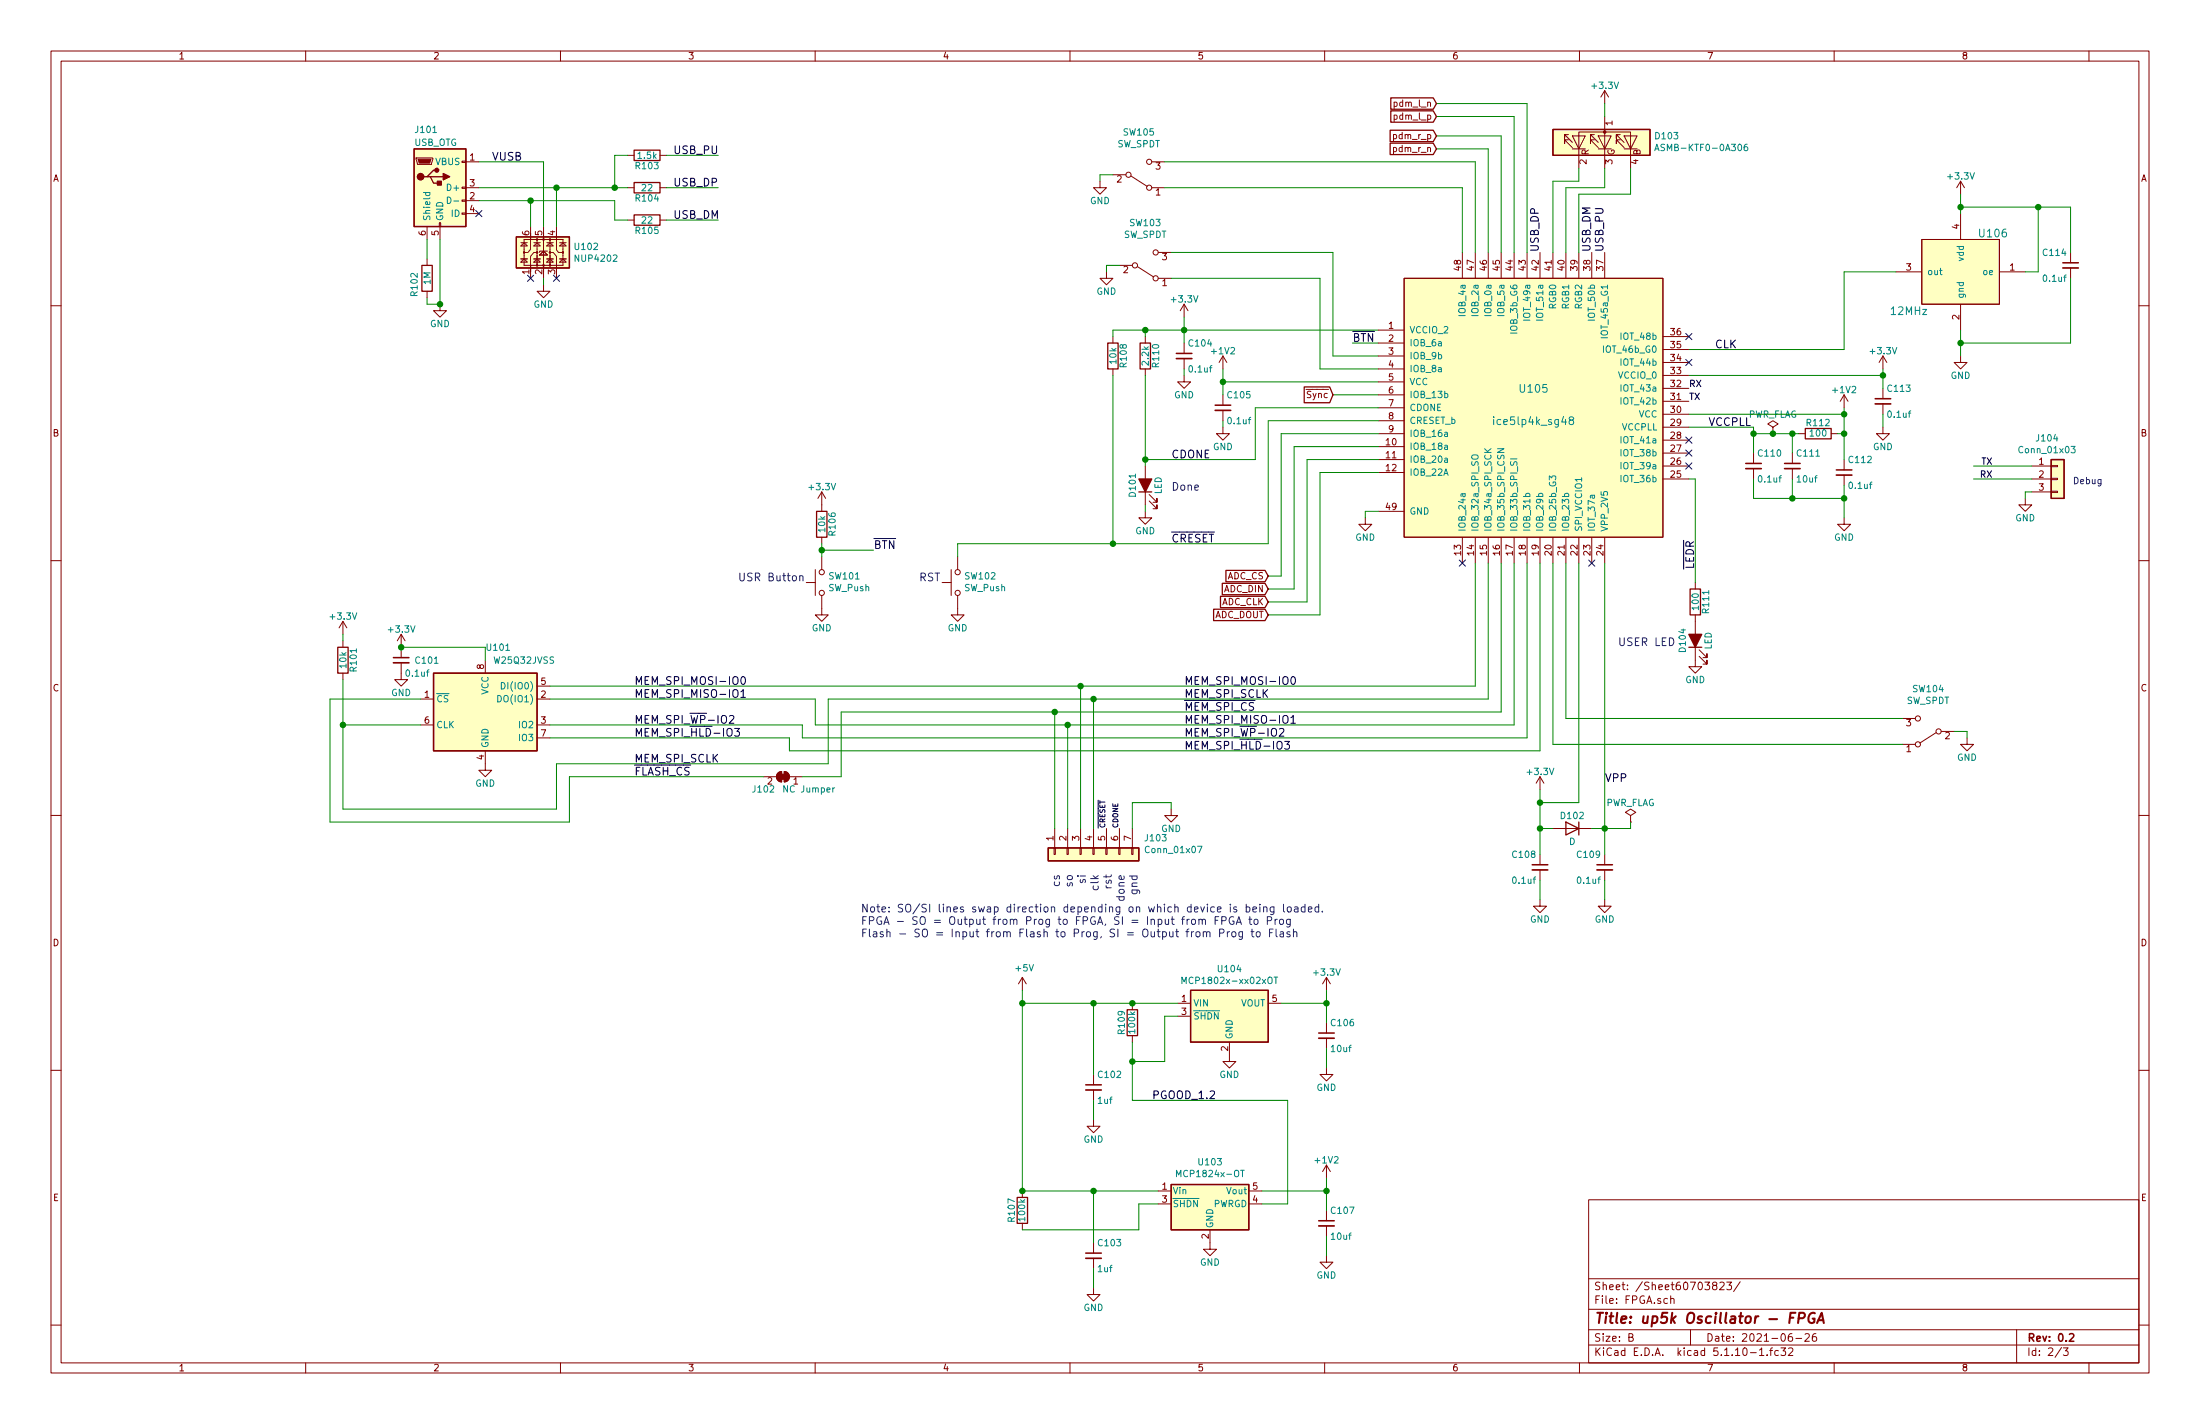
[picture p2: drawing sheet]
<svg xmlns="http://www.w3.org/2000/svg" width="432mm" height="279mm" viewBox="0 0 432 279" stroke-linecap="round" stroke-linejoin="round" font-family="sans-serif">
<g fill="none" stroke="#840000" stroke-width=".2">
<path d="M10 10h411.8v259.4h-411.8zM12 12h407.8v255.4h-407.8zM60 10v2M110 10v2M160 10v2M210 10v2M260 10v2M310 10v2M315 17.8v2.5M315 17.8l-.8 1.3M315 17.8l.7 1.3M360 10v2"/>
<path d="M410 10v2M81.7 31h3.3v.2l-.3 1.1h-2.8zM90.7 39.2h.7v.3h-.7zM90.7 36.7h.7v.3h-.7zM90.7 31.6h.7v.3h-.7zM91.4 36.8h2.6M91.4 31.8h2.6M91.4 39.4h2.6M123.2 36.8h1.3M123.2 30.5h1.3M129.5 36.8h1.3M129.5 30.5h1.3"/>
<path d="M215.9 35.6v1.2h-1.3l1.3 1.3 1.3-1.3h-1.3M218.4 34.3h2.6M222 34.5l3.2 2.1M226.1 36.8h2.5M226.1 31.8h2.5M307.8 27.4h-.7v.8v-.8l1.5 1.6M307.8 26.4h-.7v.8v-.8l1.5 1.5M308.6 26.7h.1M308.6 26.7h2.5l-1.2 2.5zM308.6 29.2h2.5M309.9 33v-7.1h10.1v7.1M312.9 27.4h-.7v.8v-.8l1.5 1.6"/>
<path d="M312.9 26.4h-.7v.8v-.8l1.5 1.5M313.7 26.7h2.5l-1.2 2.5zM313.7 29.2h2.5M315 22.9v10.1M318 27.4h-.8v.8v-.8l1.6 1.6M318 26.4h-.8v.8v-.8l1.6 1.5M318.8 26.7h2.5l-1.3 2.5zM318.8 29.2h2.5M384.8 35.6l.8 1.2M384.8 35.6v2.5M384.8 35.6l-.8 1.2M10 60h2"/>
<path d="M83.8 44.5v2.5M83.8 50.8v1.3M83.8 57.2v1.2M86.2 43.7h.3v.8h-.3zM86.4 59.7v1.3h1.2l-1.2 1.2-1.3-1.2h1.3M86.4 44.5v2.5M90.7 41.8h.7v.2h-.7zM91.4 41.9h2.6M102.2 50.8h1.3M102.2 47.6h1.3M102.9 50.8l.6 .6h-1.3zM102.9 47.6l.6 .7h-1.3z"/>
<path d="M102.9 47h7.6v5.1h-7.6zM104.1 45.7v3.2l-.5 .6h-.9M104.1 44.5v2.5M104.1 52.1v2.5M104.8 51.4l.6-.6 .6 .6zM104.8 50.8h1.2M104.8 47.6h1.2M105.4 49.5h-.6l-.7 .8v3M105.4 47.6l.6 .7h-1.2zM105.4 47v5.1M105.9 50l.8-.7 .7 .7zM106.7 55.9v1.3h1.2l-1.2 1.2-1.3-1.2h1.3"/>
<path d="M106.7 44.5v10.1M107.3 50.8h1.3M107.3 47.6h1.3M107.4 49.3h-1.5v.2M107.8 49.5h.8l.6 .8v3M107.9 50.8l.7 .6h-1.3zM107.9 47.6l.7 .7h-1.3zM107.9 47v5.1M109.2 45.7v3.3l.4 .5h.9M109.2 44.5v2.5M109.2 52.1v2.5M109.9 50.8h1.2"/>
<path d="M109.9 47.6h1.2M110.5 50.8l.6 .6h-1.2zM110.5 47.6l.6 .7h-1.2zM123.2 43.2h1.3M129.5 43.2h1.3M217.2 53.3v1.3h-1.3l1.3 1.3 1.2-1.3h-1.2M219.7 52.1h2.5M223.3 52.3l3.1 2.1M227.3 54.6h2.6M227.3 49.5h2.6M232.4 59.7l-.8 1.3M232.4 59.7v2.5"/>
<path d="M232.4 59.7l.8 1.3M275.6 54.6h50.8v50.8h-50.8zM287 49.5v5.1M289.6 49.5v5.1M292.1 49.5v5.1M294.6 49.5v5.1M297.2 49.5v5.1M299.7 49.5v5.1M302.3 49.5v5.1M304.8 49.5v5.1M307.3 49.5v5.1M309.9 49.5v5.1"/>
<path d="M312.4 49.5v5.1M315 49.5v5.1M372.1 53.3h5.1M377.2 47h15.2v12.7h-15.2zM384.8 41.9v5.1M384.8 59.7v5.1M392.4 53.3h5.1M406.4 49.5v2.1M406.4 52.6v2M419.8 60h2M218.4 66v1.3M218.4 72.4v1.3"/>
<path d="M224.8 66v1.3M224.8 72.4v1.3M232.4 73.7v1.2h1.3l-1.3 1.3-1.3-1.3h1.3M232.4 67.3v2M232.4 70.4v2M240 69.9v2.5M240 77.5v2M240 69.9l-.7 1.2M240 69.9l.8 1.2M270.5 64.8h5.1M270.5 67.3h5.1M270.5 69.9h5.1"/>
<path d="M270.5 72.4h5.1M270.5 74.9h5.1M270.5 77.5h5.1M326.4 78.7h5.1M326.4 76.2h5.1M326.4 73.7h5.1M326.4 71.1h5.1M326.4 68.6h5.1M326.4 66h5.1M361.9 77.5l-.7 1.2M361.9 77.5v2.5M361.9 77.5l.8 1.2"/>
<path d="M369.6 69.9l-.8 1.2M369.6 69.9v2.5M369.6 76.2v2M369.6 79.2v2.1M369.6 69.9l.7 1.2M384.8 69.9v1.2h-1.3l1.3 1.3 1.3-1.3h-1.3M161.3 96.5v3.8M161.3 96.5l-.8 1.3M161.3 96.5l.8 1.3M224.8 91.4v7.7M225.6 98.3l1.5 1.5v-.7v.7h-.8M225.6 97l1.5 1.6v-.8v.8h-.8"/>
<path d="M240 83.8v1.3h1.3l-1.3 1.3-1.2-1.3h1.2M240 80.5v2.1M270.5 87.6h5.1M270.5 90.2h5.1M270.5 92.7h5.1M270.5 80h5.1M270.5 82.6h5.1M270.5 85.1h5.1M326.4 91.4h5.1M326.4 94h5.1M326.4 88.9h5.1M326.4 86.4h5.1"/>
<path d="M326.4 83.8h5.1M326.4 81.3h5.1M344.2 88.9v2M344.2 91.9v2.1M348 83.8l1-.6-1-.6-1 .6 1 .6v1.3M348 85.1h.1M351.8 88.9v2M351.8 91.9v2.1M353.1 85.1h1.2M359.4 85.1h1.3M361.9 90.2v2M361.9 93.2v2.1"/>
<path d="M369.6 83.8v1.3h1.2l-1.2 1.3-1.3-1.3h1.3M397.5 97.8v1.3h-1.3l1.3 1.2 1.3-1.2h-1.3M398.8 91.4h3.8M398.8 94h3.8M398.8 96.5h3.8M402.6 96.4h1.3v.2h-1.3zM402.6 91.3h1.3v.3h-1.3zM402.6 93.9h1.3v.2h-1.3zM10 110h2M158.2 114.3h1.8M160 111.8v5M161.3 116.8v3.9h1.3l-1.3 1.2-1.3-1.2h1.3"/>
<path d="M161.3 105.4v1.3M161.3 109.2v2.6M184.9 114.3h1.8M186.7 111.8v5M188 116.8v3.9h1.2l-1.2 1.2-1.3-1.2h1.3M188 109.2v2.6M224.8 100.3v1.3h1.3l-1.3 1.3-1.3-1.3h1.3M268 101.6v1.3h1.2l-1.2 1.2-1.3-1.2h1.3M270.5 100.3h5.1M287 105.4v5.1M289.6 105.4v5.1M292.1 105.4v5.1"/>
<path d="M294.6 105.4v5.1M297.2 105.4v5.1M299.7 105.4v5.1M302.3 105.4v5.1M304.8 105.4v5.1M307.3 105.4v5.1M309.9 105.4v5.1M312.4 105.4v5.1M315 105.4v5.1M332.7 114.3v1.3M361.9 101.6v1.3h1.3l-1.3 1.2-1.2-1.2h1.2M419.8 110h2"/>
<path d="M67.3 121.9l-.8 1.3M67.3 121.9v2.6M67.3 125.7v1.3M67.3 132.1v1.3M67.3 121.9l.8 1.3M78.7 130v3.4h1.3l-1.3 1.2-1.2-1.2h1.2M78.7 124.5v4.5M78.7 124.5l-.7 1.2M78.7 124.5l.8 1.2M82.5 137.2h2.6M95.2 129.5v2.6M105.4 137.2h2.5"/>
<path d="M105.4 134.6h2.5M332.7 120.7v10.1h1.3l-1.3 1.3-1.2-1.3h1.2M333.5 128.8l1.5 1.5v-.8v.8h-.7M333.5 127.5l1.5 1.5v-.7v.7h-.7M10 160h2M82.5 142.2h2.6M95.2 147.3v3.8h1.3l-1.3 1.3-1.2-1.3h1.2M105.4 142.2h2.5M105.4 144.8h2.5M149.9 152.4h2.5M152.8 151.6l.6-.2v2a1.02 1.02 0 0 1-1-.7 1.02 1.02 0 0 1 .4-1.1zM153.9 151.4a1.02 1.02 0 0 1 1 1 1.02 1.02 0 0 1-1 1z"/>
<path d="M154.9 152.4h2.6M229.9 158.8v1.2h1.2l-1.2 1.3-1.3-1.3h1.3M302.3 152.4v2.5M302.3 152.4l.7 1.3M302.3 152.4l-.8 1.3M373.4 146.1h2.5M373.4 141h2.5M380 143.8l-3.2 2M381 143.5h2.5M386.1 144.8v1.3h1.2l-1.2 1.2-1.3-1.2h1.3M419.8 160h2M206.9 166.4h.2v1.2h-.2z"/>
<path d="M207 162.6v3.8M209.4 166.4h.3v1.2h-.3zM209.5 162.6v3.8M212 166.4h.2v1.2h-.2zM212.1 162.6v3.8M214.5 166.4h.3v1.2h-.3zM214.6 162.6v3.8M217 166.4h.3v1.2h-.3zM217.2 162.6v3.8M219.6 166.4h.2v1.2h-.2zM219.7 162.6v3.8M222.1 166.4h.3v1.2h-.3z"/>
<path d="M222.2 162.6v3.8M302.3 176.5v1.3h-1.3l1.3 1.3 1.2-1.3h-1.2M302.3 167.6v2.1M302.3 170.7v2M304.8 162.6h7.6M315 176.5v1.3h-1.3l1.3 1.3 1.2-1.3h-1.2M315 167.6v2.1M315 170.7v2M320 160l1.1-.6-1.1-.6-1 .6 1 .6v1.3M320 161.3h.1M200.7 191.8v2.5M200.7 191.8l-.8 1.2"/>
<path d="M200.7 191.8l.7 1.2M222.2 196.9v1.2M231.1 196.9h2.6M231.1 199.4h2.6M248.9 196.9h2.6M260.3 191.8l-.7 1.2M260.3 191.8v2.5M260.3 191.8l.8 1.2M10 210h2M214.6 219.7v1.3h1.3l-1.3 1.3-1.2-1.3h1.2M214.6 210.8v2.1M214.6 213.9v2"/>
<path d="M222.2 203.2v1.3M241.3 204.5v3.8h1.3l-1.3 1.3-1.3-1.3h1.3M260.3 209.6v1.2h1.3l-1.3 1.3-1.2-1.3h1.2M260.3 200.7v2M260.3 203.7v2M419.8 210h2M200.7 233.7v1.3M227.3 233.7h2.6M227.3 236.2h2.6M245.1 233.7h2.5M245.1 236.2h2.5M260.3 228.6v2.5"/>
<path d="M260.3 237.5v2M260.3 228.6l-.7 1.3M260.3 228.6l.8 1.3M311.8 235.4h108v32h-108zM10 260h2M200.7 240v1.3M214.6 252.7v1.3h1.3l-1.3 1.3-1.2-1.3h1.2M214.6 243.8v2.1M214.6 246.9v2M237.5 241.3v3.8h1.3l-1.3 1.3-1.3-1.3h1.3M260.3 246.4v1.3h1.3l-1.3 1.2-1.2-1.2h1.2M260.3 240.5v2.1"/>
<path d="M311.8 256.9h108M311.8 250.9h108M327.9 254.9l.1-.1a.37 .37 0 0 1 .6 .2v.8M327.9 254.3v1.5M336.4 252.2l-.3-.3 .1-.2 .2-.1h.5l.1 .2-.1 .3-.5 .1-.3 .3 .1 .4 .2 .2h.3l.3-.3v-.3l-.3-.3M337.6 251.7l.5-.1 .3 .1v.3l-.9 1.1h.9M338.9 251.6h1l-.6 .5 .5 .2v.6l-.3 .2-.6-.2M341.6 251.5l-1.3 1.9M419.8 260h2M60 267.4v2M110 267.4v2M160 267.4v2"/>
<path d="M210 267.4v2M260 267.4v2M310 267.4v2M311.8 263.9h108M311.8 260.9h108M319.7 262.4l.7-.1 .1-.2-.1-.4h-.7v1.5h.6l.2-.2 .1-.3-.4-.3M331.8 260.9v3M343.6 265.4h1.1M345.3 264.9l.5-.4v1.5M345.3 266h.9M346.8 265.8v.2M347.3 265h.6"/>
<path d="M347.9 264.5l-.4 .2v1.3M349 265h-.4l-.3 .3 .2 .6h.5M349.6 264.5h.9l-.5 .5 .4 .2v.6l-.2 .2-.6-.2M351.1 264.6l.5-.1 .2 .1 .1 .3-.9 1.1h.9M351.7 261.7h-.4a.96 .96 0 0 0 0 1.5l.5-.2v-.5l-.2-.2h-.5l-.1 .2M352.5 262.6h1.1M354.3 261.8l.5-.1 .3 .1v.3l-.9 1.1h.9M356.4 261.7h-.4a1.11 1.11 0 0 0-.1 1.4l.4 .1 .2-.2 .1-.5-.3-.2h-.4l-.2 .2M360 267.4v2M395.8 260.9v6.5M404.6 264.4l-1.2 1.9M405 264.5h.9l-.5 .5 .4 .2v.6l-.2 .2-.6-.2"/>
<path d="M410 267.4v2"/>
<circle cx="221.5" cy="34.3" r=".51"/>
<circle cx="225.6" cy="36.8" r=".51"/>
<circle cx="225.6" cy="31.8" r=".51"/>
<circle cx="102.9" cy="49.5" r=".13"/>
<circle cx="105.4" cy="47" r=".13"/>
<circle cx="105.4" cy="49.5" r=".13"/>
<circle cx="105.4" cy="52.1" r=".13"/>
<circle cx="106.7" cy="52.1" r=".13"/>
<circle cx="106.7" cy="47" r=".13"/>
<circle cx="107.9" cy="52.1" r=".13"/>
<circle cx="107.9" cy="47" r=".13"/>
<circle cx="107.9" cy="49.5" r=".13"/>
<circle cx="110.5" cy="49.5" r=".13"/>
<circle cx="222.8" cy="52.1" r=".51"/>
<circle cx="226.8" cy="49.5" r=".51"/>
<circle cx="226.8" cy="54.6" r=".51"/>
<circle cx="161.3" cy="112.3" r=".51"/>
<circle cx="161.3" cy="116.3" r=".51"/>
<circle cx="188" cy="112.3" r=".51"/>
<circle cx="188" cy="116.3" r=".51"/>
<circle cx="376.4" cy="141" r=".51"/>
<circle cx="376.4" cy="146.1" r=".51"/>
<circle cx="380.5" cy="143.5" r=".51"/>
</g>
<g fill="none" stroke="#840000" stroke-width=".3">
<path d="M404.9 51.6h3M230.9 69.3h3M238.5 79.5h3.1M368 78.2h3.1M342.6 90.9h3.1M350.3 90.9h3M360.4 92.2h3.1M77.2 129h3.1M300.7 169.7h3.1M313.4 169.7h3.1M213.1 212.9h3.1M258.8 202.7h3.1"/>
<path d="M258.8 239.5h3.1M213.1 245.9h3.1M406.2 261.8l.6-.1 .2 .4-.9 1.1h.9"/>
</g>
<path d="M351.3 258.5h.7M352.4 257.6h-1l-.2 2M353 258.6l1-.1a.54 .54 0 0 0 .3-.5 .54 .54 0 0 0-.4-.4h-.7l-.3 2M356.2 257.7a1.02 1.02 0 0 0-1.2 .6 1.02 1.02 0 0 0 .5 1.3l.6-.2 .1-.7h-.4M356.6 259.6l1-2 .4 2M356.9 259h1" fill="none" stroke="#840000" stroke-width=".41"/>
<g fill="#ffffc2" stroke="#ffffc2" stroke-width=".2">
<path d="M402.6 90.2h2.5v7.6h-2.5z"/>
<path d="M275.6 54.6h50.8v50.8h-50.8z"/>
<path d="M229.9 232.4h15.2v8.9h-15.2z"/>
<path d="M205.7 166.4h17.8v2.5h-17.8z"/>
<path d="M101.3 46.5h10.5v6.1h-10.5z"/>
<path d="M85.1 132.1h20.3v15.2h-20.3z"/>
<path d="M233.7 194.3h15.2v10.2h-15.2z"/>
<path d="M304.8 25.4h19v5.1h-19z"/>
<path d="M81.3 29.2h10.1v15.3h-10.1z"/>
<path d="M377.2 47h15.2v12.7h-15.2z"/>
</g>
<g fill="none" stroke="#840000" stroke-width=".25">
<path d="M273 19.2h8.3l.6 1.1-.6 1.1h-8.3zM81.3 29.2h10.1v15.3h-10.1zM83.8 34.7h.7l.6 1.2h1.3M84.5 34.7h2.5M85.7 33.4h-.6l-1.3 1.3h-.6M124.5 29.5h5v2h-5zM124.5 35.8h5v2h-5zM272.8 28.1h8.5l.6 1.1-.6 1.1h-8.5zM272.8 25.6h8.5l.6 1.1-.6 1.1h-8.5zM273 21.7h8.3l.6 1.2-.6 1.1h-8.3zM304.8 25.4h19v5.1h-19zM82.8 52.1h2v5.1h-2z"/>
<path d="M101.3 46.5h10.5v6.1h-10.5zM124.5 42.2h5v2h-5zM217.4 67.3h2.1v5.1h-2.1zM223.8 67.3h2v5.1h-2zM256 75.9h5l.6 1.6-.6 1.5h-5zM223.5 96.5h2.6M354.3 84.1h5.1v2h-5.1zM402.6 90.2h2.5v7.6h-2.5zM160.3 100.3h2v5.1h-2zM238.2 119.5h10.1l.6 1.2-.6 1.1h-10.1zM239.5 117h8.8l.6 1.1-.6 1.1h-8.8zM239.9 114.5h8.4l.6 1.1-.6 1.1h-8.4z"/>
<path d="M240.6 111.9h7.7l.6 1.1-.6 1.1h-7.7zM331.7 115.6h2.1v5.1h-2.1zM66.3 127h2v5.1h-2zM85.1 132.1h20.3v15.2h-20.3zM331.5 127h2.5M205.7 166.4h17.8v2.5h-17.8zM307.3 161.3l2.6 1.3-2.6 1.2zM309.9 161.3v2.5M221.2 198.1h2.1v5.1h-2.1zM233.7 194.3h15.2v10.2h-15.2zM199.6 235h2.1v5h-2.1zM229.9 232.4h15.2v8.9h-15.2z"/>
</g>
<g fill="none" stroke="#008484" stroke-width=".2">
<path d="M83.1 37.8h1.3M83.6 37.8l-.1 .4 .3 .2 .5-.1v-.5M87.8 38.7a.64 .64 0 0 1 .7 .6 .64 .64 0 0 1-.7 .6zM89.1 39.4h.9M324.8 29.6l.4-1.3 .4 1.3M324.9 29.2h.6M342.9 28.3l-.4 .1-.2 .5 .1 .5 .2 .2 .3-.1 .2-.2-.2-.4-.3-.1-.3 .2M283.6 77.2h.3l.3 .2-.2 .6h-.4M289 89.3h.9l.2 .3-.2 .4-.6 .1a.44 .44 0 0 1-.5-.5zM291.4 88l.7 .8M292.7 88l-.8 .6M293.2 81.8v.1"/>
<path d="M293.2 82.3v1M293.9 88h1.3l-1.3 .8h1.3M296.5 90h1.2M299.5 97.4l-.1-.3 .3-.3 .5 .1v.5M302 97.4v-.3l.2-.3 .6 .1v.5M304.1 94.2v-.8l.5 .4 .1-.4 .6 .1 .1 .5-.2 .2M307.1 97.4v-.3l.2-.3 .5 .1v.5M308.3 82.4l-.3-.3 .1-.2 .2-.1 .5 .1 .1 .2-.2 .3h-.4l-.3 .3 .1 .5 .2 .1 .4-.1 .2-.2-.1-.4-.2-.2M406.5 87.6h.8l-.4 .5 .3 .1v.6h-.5l-.2-.1M97.7 136.4a.64 .64 0 0 1 .7 .7 .64 .64 0 0 1-.7 .6zM98.4 133.9a.64 .64 0 0 1 .7 .6 .64 .64 0 0 1-.7 .7zM163.8 154.6l-.4 .2"/>
<path d="M235.1 166h.8l-.5 1.3M232 193v-1.3l.4 .9 .4-.9v1.3M250.1 191.7h.7M250.4 191.7v1.3M230.9 230.9v-1.3l.4 .9 .5-.9v1.3M243.5 229.6h.7"/>
</g>
<g fill="#840000" stroke="#840000" stroke-width=".2">
<path d="M153.9 151.4a1.02 1.02 0 0 1 1 1 1.02 1.02 0 0 1-1 1z"/>
<path d="M152.8 151.6l.6-.2v2a1.02 1.02 0 0 1-1-.7 1.02 1.02 0 0 1 .4-1.1z"/>
<path d="M153.2 151.9h1v1h-1z"/>
<path d="M82 31.2h2.6l-.3 .8h-2z"/>
<circle cx="315" cy="25.9" r=".25"/>
</g>
<g fill="none" stroke="#840000" stroke-width=".33">
<path d="M404.9 52.6h3M230.9 70.4h3M368 79.2h3.1M238.5 80.5h3.1M342.6 91.9h3.1M350.3 91.9h3M360.4 93.2h3.1M77.2 130h3.1M300.7 170.7h3.1M313.4 170.7h3.1M213.1 213.9h3.1M258.8 203.7h3.1"/>
<path d="M213.1 246.9h3.1M258.8 240.5h3.1"/>
</g>
<g fill="#840000" stroke="#840000" stroke-width=".25">
<path d="M331.5 124.5h2.5l-1.3 2.5z"/>
<path d="M223.5 94h2.6l-1.3 2.5z"/>
<path d="M85.9 35.6h.7v.7h-.7z"/>
<path d="M87 34l1.3 .7-1.3 .6z"/>
<circle cx="82.5" cy="34.7" r=".63"/>
<circle cx="85.7" cy="33.4" r=".38"/>
</g>
<g fill="none" stroke="#008400" stroke-width=".2">
<path d="M94 31.8h12.7v12.7M94 36.8h29.2M94 39.4h26.6v3.8h2.6M104.1 39.4v5.1M109.2 36.8v7.7M123.2 30.5h-2.6v6.3M130.8 36.8h10.2M130.8 30.5h10.2M218.4 34.3h-2.5v1.3M228.6 31.8h61v17.7M228.6 36.8h58.4v12.7M281.9 20.3h17.8v29.2"/>
<path d="M281.9 22.9h15.3v26.6M281.9 26.7h12.7v22.8M281.9 29.2h10.2v20.3M309.9 33v2.6h-5.1v13.9M315 33v3.8h-7.7v12.7M315 20.3v2.6M320 33v5.1h-10.1v11.4M384.8 38.1v3.8M83.8 47v3.8M86.4 47v12.7h-2.6v-1.3M106.7 54.6v1.3M130.8 43.2h10.2"/>
<path d="M219.7 52.1h-2.5v1.2M229.9 49.5h31.7v20.4h8.9M229.9 54.6h29.2v17.8h11.4M372.1 53.3h-10.2v15.3h-30.4M384.8 40.6h21.6v8.9M400 40.6v12.7h-2.5M406.4 54.6v12.7h-21.6M218.4 73.7v33M224.8 64.8v1.2M224.8 73.7v17.7M232.4 62.2v5.1M232.4 72.4v1.3"/>
<path d="M240 72.4v5.1M240 74.9h30.5M261.6 77.5h8.9M265.4 67.3h5.1M270.5 64.8h-52.1v1.2M331.5 73.7h38.1M369.6 72.4v3.8M384.8 64.8v5.1M224.8 99.1v1.2M240 82.6v1.2M270.5 85.1h-19v27.9h-2.6M270.5 82.6h-21.6v24.1h-60.9v2.5"/>
<path d="M270.5 87.6h-16.5v28h-5.1M270.5 90.2h-14v27.9h-7.6M270.5 92.7h-11.4v28h-10.2M270.5 80h-24.1v10.2h-21.6M331.5 94h1.2v20.3M331.5 83.8h12.7v5.1M331.5 81.3h30.4M344.2 85.1h8.9M344.2 94v3.8h17.7M351.8 85.1v3.8M351.8 94v3.8M360.7 85.1h1.2"/>
<path d="M361.9 80v10.2M361.9 95.3v6.3M369.6 81.3v2.5M387.3 94h11.5M387.3 91.4h11.5M398.8 96.5h-1.3v1.3M161.3 106.7v2.5M161.3 108h10.1M270.5 100.3h-2.5v1.3M289.6 110.5v24.1h-181.7M292.1 110.5v26.7h-129.5v12.7h-53.4v8.9h-41.9v-25.4M294.6 110.5v29.2h-129.5v12.7h-7.6"/>
<path d="M297.2 110.5v31.7h-137.2v-5h-52.1M299.7 110.5v34.3h-142.2v-2.6h-49.6M302.3 110.5v36.8h-147.4v-2.5h-47M304.8 110.5v35.6h68.6M307.3 110.5v30.5h66.1M309.9 110.5v47h-7.6M315 110.5v57.1M67.3 124.5v1.2M78.7 127h16.5v2.5M82.5 137.2h-17.7v24.1h47v-8.9h38.1M207 139.7v22.9M212.1 134.6v28"/>
<path d="M214.6 137.2v25.4M67.3 142.2h15.2M209.5 142.2v20.4M229.9 158.8v-1.3h-7.7v5.1M302.3 154.9v12.7M383.5 143.5h2.6v1.3M302.3 162.6h2.5M302.3 172.7v3.8M315 172.7v3.8M320 161.3v1.3h-7.6M200.7 194.3v39.4h26.6M200.7 196.9h30.4"/>
<path d="M214.6 196.9v13.9M231.1 199.4h-2.5v8.9h-6.4M251.5 196.9h8.8M260.3 194.3v6.4M214.6 215.9v3.8M222.2 204.5v11.4h30.5v20.3h-5.1M260.3 205.7v3.9M214.6 233.7v10.1M227.3 236.2h-3.8v5.1h-22.8M247.6 233.7h12.7M260.3 231.1v6.4M214.6 248.9v3.8"/>
<path d="M260.3 242.6v3.8"/>
</g>
<path d="M145.4 135.7l.5-.4v1.5M145.4 136.8h.9M145.6 132.9l.2-.1a.81 .81 0 0 1 .5 .7 .81 .81 0 0 1-.5 .8l-.2-.2-.2-.4zM253.5 132.9l.2-.1a.81 .81 0 0 1 .6 .7 .81 .81 0 0 1-.6 .8l-.2-.2-.1-.4zM143.2 140.5l.6-.1 .2 .1v.3l-.9 1.1h.9M144.2 142.9h.9l-.5 .6 .5 .1v.7l-.2 .1h-.5l-.2-.1M251.1 143.1l.6-.2 .2 .2 .1 .3-.9 1h.9M252.1 145.5h1l-.5 .6 .4 .1v.6l-.2 .2h-.5l-.2-.2M253.4 140.8l.4-.4v1.5M253.4 141.9h.9" fill="none" stroke="#000" stroke-width=".2"/>
<g fill="none" stroke="#0000c2" stroke-width=".2">
<path d="M157 113.1l.2-.1h.4v1M157 113v1M239.2 179.9h-.7v1.5M241.5 177.4v.1M242.1 179.9a.71 .71 0 0 0-.9 .7 .71 .71 0 0 0 .9 .7l.1-.6h-.3M242.7 178l-.4-.1-.2 .2 .1 .3 .5 .1v.4h-.6M244.6 178l.4-.1 .3 .3-.1 .7h-.6M244.6 177.4v1.5M245.3 179.9v1.3l.4 .2M245.9 178.4l.7-.1v-.3l-.5-.1-.2 .2 .1 .8h.6M247.3 177.4v.1M247.3 177.9v1"/>
<path d="M248 178.1l.2-.2 .4 .1 .1 .9M248 177.9v1M250 177.9v1.2l-.3 .4-.3-.1M250 178l-.4-.1-.3 .3 .2 .7h.5M251.9 177.4v1.3l.2 .2M252.7 178.1l.2-.2 .5 .2v.5l-.1 .3h-.4l-.2-.1zM254.1 178h.6l.1 .9M254.8 178.3l-.5 .1a.3 .3 0 0 0-.3 .3 .3 .3 0 0 0 .3 .2h.5M256.1 178l-.4-.1-.3 .3 .1 .7h.6M256.1 177.4v1.5M256.8 178.4l.7-.1-.1-.3-.4-.1-.2 .2v.8h.6M258.8 178l-.4-.1-.3 .3 .1 .7h.6"/>
<path d="M258.8 177.4v1.5M259.5 178.8v.1M234.8 182.9l.2-.1 .5 .1v.6l-.1 .2-.4 .1-.2-.1zM236.2 182.9a.37 .37 0 0 1 .6 .1v.8M236.2 182.8v1M236.8 183a.36 .36 0 0 1 .4-.2 .36 .36 0 0 1 .3 .2v.8M238.5 180.6h.5M239.4 183.1l.7-.1 .1-.2v-.4l-.8-.1v1.5M239.8 180.6h.7l.2-.2-.1-.4-.8-.1v1.5M240.9 182.8v1M241.3 182.8l-.4 .3M241.8 182.9l.3-.1 .4 .1 .1 .6-.2 .2-.3 .1-.3-.1z"/>
<path d="M242.6 181.4l.6-1.5 .5 1.5M242.8 180.9h.7M243.9 182.8v1.2l-.3 .3h-.4M243.9 182.9l-.5-.1-.2 .3 .1 .6h.6M245.1 180.4h.6M245.5 182.8h.6M245.7 182.3v1.3l.4 .2M246.2 180.5l.4-.1 .3 .2v.5l-.3 .3-.3-.1-.2-.2zM246.6 182.9l.2-.1 .5 .1v.6l-.1 .2-.4 .1-.2-.1zM248.7 180.6h.8l.1-.2-.1-.4-.8-.1v1.5M249.2 183h.5M249.9 182.3h-.7v1.5"/>
<path d="M250.3 180.4v1M250.5 182.3v1.3l.2 .2M250.7 180.4h-.3l-.1 .2M251.2 180.5l.2-.1 .4 .1 .1 .6-.1 .2-.4 .1-.2-.2zM251.3 182.9h.5l.1 .9M251.9 183.2h-.5a.31 .31 0 0 0-.2 .3 .31 .31 0 0 0 .2 .3l.5-.1M253.2 182.9a.37 .37 0 0 0-.6 .1l.1 .2 .5 .3-.2 .3-.4-.1M253.2 180.4v1.2l-.3 .3-.3-.1M253.2 180.4h-.4l-.3 .2 .2 .7h.5M253.9 182.9l.2-.1 .4 .1v.9M253.9 182.3v1.5"/>
</g>
<g fill="#008400" stroke="#008400" stroke-width=".25">
<circle cx="214.6" cy="233.7" r=".51"/>
<circle cx="207" cy="139.7" r=".51"/>
<circle cx="240" cy="74.9" r=".51"/>
<circle cx="120.7" cy="36.8" r=".51"/>
<circle cx="384.8" cy="40.6" r=".51"/>
<circle cx="384.8" cy="67.3" r=".51"/>
<circle cx="200.7" cy="196.9" r=".51"/>
<circle cx="260.3" cy="233.7" r=".51"/>
<circle cx="260.3" cy="196.9" r=".51"/>
<circle cx="400" cy="40.6" r=".51"/>
<circle cx="67.3" cy="142.2" r=".51"/>
<circle cx="214.6" cy="196.9" r=".51"/>
<circle cx="224.8" cy="90.2" r=".51"/>
<circle cx="218.4" cy="106.7" r=".51"/>
<circle cx="200.7" cy="233.7" r=".51"/>
<circle cx="222.3" cy="196.9" r=".51"/>
<circle cx="222.3" cy="208.3" r=".51"/>
<circle cx="348" cy="85.1" r=".51"/>
<circle cx="212.1" cy="134.6" r=".51"/>
<circle cx="86.4" cy="59.7" r=".51"/>
<circle cx="361.9" cy="81.3" r=".51"/>
<circle cx="361.9" cy="85.1" r=".51"/>
<circle cx="104.1" cy="39.4" r=".51"/>
<circle cx="351.8" cy="97.8" r=".51"/>
<circle cx="361.9" cy="97.8" r=".51"/>
<circle cx="214.6" cy="137.2" r=".51"/>
<circle cx="344.2" cy="85.1" r=".51"/>
<circle cx="351.8" cy="85.1" r=".51"/>
<circle cx="302.3" cy="157.5" r=".51"/>
<circle cx="109.2" cy="36.8" r=".51"/>
<circle cx="224.8" cy="64.8" r=".51"/>
<circle cx="209.6" cy="142.2" r=".51"/>
<circle cx="78.7" cy="127" r=".51"/>
<circle cx="161.3" cy="108" r=".51"/>
<circle cx="315" cy="162.6" r=".51"/>
<circle cx="369.6" cy="73.7" r=".51"/>
<circle cx="302.3" cy="162.6" r=".51"/>
<circle cx="232.4" cy="64.8" r=".51"/>
</g>
<g fill="none" stroke="#000084" stroke-width=".2">
<path d="M93.4 41.3l1.2 1.2M94.6 41.3l-1.2 1.2M103.5 54l1.2 1.2M104.7 54l-1.2 1.2M108.6 54l1.2 1.2M109.8 54l-1.2 1.2M330.9 65.4l1.2 1.2M330.9 70.5l1.2 1.2M332.1 65.4l-1.2 1.2M332.1 70.5l-1.2 1.2M330.9 90.8l1.2 1.2M330.9 88.3l1.2 1.2"/>
<path d="M330.9 85.8l1.2 1.2M332.1 90.8l-1.2 1.2M332.1 88.3l-1.2 1.2M332.1 85.8l-1.2 1.2M286.4 109.9l1.2 1.2M287.6 109.9l-1.2 1.2M311.8 109.9l1.2 1.2M313 109.9l-1.2 1.2"/>
</g>
<text font-size="2.8" fill="#840000" x="312.8" y="259.7">Title: up5k Oscillator - FPGA</text>
<g font-size="2.1">
<text x="96.5" y="31.5">VUSB</text>
<text x="132.1" y="30.2">USB_PU</text>
<text x="132.1" y="36.6">USB_DP</text>
<text x="132.1" y="42.9">USB_DM</text>
<text x="302" y="49.5" transform="rotate(-90 302 49.5)">USB_DP</text>
<text x="312.2" y="49.5" transform="rotate(-90 312.2 49.5)">USB_DM</text>
<text x="314.7" y="49.5" transform="rotate(-90 314.7 49.5)">USB_PU</text>
<text x="265.4" y="67.1">BTN</text>
<text x="336.5" y="68.3">CLK</text>
<text x="335.3" y="83.6">VCCPLL</text>
<text x="229.9" y="89.9">CDONE</text>
<text x="171.4" y="107.7">BTN</text>
<text x="229.9" y="106.4">CRESET</text>
<text x="332.5" y="111.8" transform="rotate(-90 332.5 111.8)">LEDR</text>
<text x="124.5" y="134.4">MEM_SPI_MOSI-IO0</text>
<text x="124.5" y="136.9">MEM_SPI_MISO-IO1</text>
<text x="232.4" y="136.9">MEM_SPI_SCLK</text>
<text x="232.4" y="134.4">MEM_SPI_MOSI-IO0</text>
<text x="124.5" y="142">MEM_SPI_WP-IO2</text>
<text x="232.4" y="139.4">MEM_SPI_CS</text>
<text x="232.4" y="142">MEM_SPI_MISO-IO1</text>
<text x="124.5" y="149.6">MEM_SPI_SCLK</text>
<text x="124.5" y="144.5">MEM_SPI_HLD-IO3</text>
<text x="232.4" y="147.1">MEM_SPI_HLD-IO3</text>
<text x="232.4" y="144.5">MEM_SPI_WP-IO2</text>
<text x="124.5" y="152.1">FLASH_CS</text>
<text x="315" y="153.4">VPP</text>
<text x="226.1" y="215.6">PGOOD_1.2</text>
</g>
<g font-size="2.1" fill="#008484">
<text x="388.6" y="46.6">U106</text>
<text x="371.3" y="61.8">12MHz</text>
<text x="298.4" y="77">U105</text>
<text x="293.8" y="83.4">ice5lp4k_sg48</text>
</g>
<g font-size="2.1" fill="#0000c2">
<text x="229.9" y="96.3">Done</text>
<text x="144.8" y="114">USR Button</text>
<text x="180.3" y="114">RST</text>
<text x="317.5" y="126.7">USER LED</text>
<text x="208" y="173.8" transform="rotate(-90 208 173.8)">cs</text>
<text x="210.6" y="173.9" transform="rotate(-90 210.6 173.9)">so</text>
<text x="213.1" y="173.2" transform="rotate(-90 213.1 173.2)">si</text>
<text x="168.9" y="179">Note: SO/SI lines swap direction depending on which device is being loaded.</text>
<text x="215.6" y="174.4" transform="rotate(-90 215.6 174.4)">clk</text>
<text x="218.2" y="174.2" transform="rotate(-90 218.2 174.2)">rst</text>
<text x="220.7" y="176.5" transform="rotate(-90 220.7 176.5)">done</text>
<text x="223.3" y="175.3" transform="rotate(-90 223.3 175.3)">gnd</text>
<text x="168.9" y="181.5">FPGA - SO = Output from Prog to FPGA, SI = Input from FPGA to Prog</text>
<text x="168.9" y="183.9">Flash - SO = Input from Flash to Prog, SI = Output from Prog to Flash</text>
</g>
<g font-size="2.1" fill="#840000">
<text x="312.8" y="255.8">File: FPGA.sch</text>
<text x="312.8" y="253.1">Sheet: /Sheet60703823/</text>
<text x="312.8" y="263.2">Size: B</text>
<text x="334.8" y="263.2">Date: 2021-06-26</text>
<text x="397.8" y="263.2">Rev: 0.2</text>
<text x="312.8" y="266">KiCad E.D.A. kicad 5.1.10-1.fc32</text>
<text x="397.8" y="266">Id: 2/3</text>
</g>
<g font-size="1.8" fill="#840000">
<text x="35" y="11.6">1</text>
<text x="85" y="11.6">2</text>
<text x="135" y="11.6">3</text>
<text x="185" y="11.6">4</text>
<text x="235" y="11.6">5</text>
<text x="285" y="11.6">6</text>
<text x="335" y="11.6">7</text>
<text x="385" y="11.6">8</text>
<text x="273.9" y="23.5">pdm_l_p</text>
<text x="273.9" y="21">pdm_l_n</text>
<text x="273.7" y="29.8">pdm_r_n</text>
<text x="273.7" y="27.3">pdm_r_p</text>
<text x="316.5" y="24.6" transform="rotate(-90 316.5 24.6)">1</text>
<text x="10.4" y="35.6">A</text>
<text x="92.2" y="31.5">1</text>
<text x="219.2" y="35.8">2</text>
<text x="226.8" y="33.3">3</text>
<text x="311.4" y="32.2" transform="rotate(-90 311.4 32.2)">2 R</text>
<text x="316.5" y="32.2" transform="rotate(-90 316.5 32.2)">3 G</text>
<text x="321.6" y="32.2" transform="rotate(-90 321.6 32.2)">4 B</text>
<text x="420.2" y="35.6">A</text>
<text x="92.2" y="39.1">2</text>
<text x="92.2" y="36.6">3</text>
<text x="92.2" y="41.7">4</text>
<text x="226.8" y="38.4">1</text>
<text x="83.6" y="46.2" transform="rotate(-90 83.6 46.2)">6</text>
<text x="86.1" y="46.2" transform="rotate(-90 86.1 46.2)">5</text>
<text x="103.9" y="46.2" transform="rotate(-90 103.9 46.2)">6</text>
<text x="106.4" y="46.2" transform="rotate(-90 106.4 46.2)">5</text>
<text x="109" y="46.2" transform="rotate(-90 109 46.2)">4</text>
<text x="384.6" y="44.9" transform="rotate(-90 384.6 44.9)">4</text>
<text x="103.9" y="53.8" transform="rotate(-90 103.9 53.8)">1</text>
<text x="106.4" y="53.8" transform="rotate(-90 106.4 53.8)">2</text>
<text x="109" y="53.8" transform="rotate(-90 109 53.8)">3</text>
<text x="220.5" y="53.6">2</text>
<text x="228.1" y="51.1">3</text>
<text x="286.8" y="53" transform="rotate(-90 286.8 53)">48</text>
<text x="289.3" y="53" transform="rotate(-90 289.3 53)">47</text>
<text x="291.8" y="53" transform="rotate(-90 291.8 53)">46</text>
<text x="294.4" y="53" transform="rotate(-90 294.4 53)">45</text>
<text x="296.9" y="53" transform="rotate(-90 296.9 53)">44</text>
<text x="299.5" y="53" transform="rotate(-90 299.5 53)">43</text>
<text x="302" y="53" transform="rotate(-90 302 53)">42</text>
<text x="304.5" y="53" transform="rotate(-90 304.5 53)">41</text>
<text x="307.1" y="53" transform="rotate(-90 307.1 53)">40</text>
<text x="309.6" y="53" transform="rotate(-90 309.6 53)">39</text>
<text x="312.2" y="53" transform="rotate(-90 312.2 53)">38</text>
<text x="314.7" y="53" transform="rotate(-90 314.7 53)">37</text>
<text x="374.2" y="53.1">3</text>
<text x="394.5" y="53.1">1</text>
<text x="228.1" y="56.1">1</text>
<text x="272.6" y="64.5">1</text>
<text x="328" y="65.8">36</text>
<text x="384.6" y="62.7" transform="rotate(-90 384.6 62.7)">2</text>
<text x="272.6" y="67.1">2</text>
<text x="272.6" y="69.6">3</text>
<text x="328" y="70.9">34</text>
<text x="328" y="68.3">35</text>
<text x="272.6" y="72.1">4</text>
<text x="272.6" y="74.7">5</text>
<text x="272.6" y="77.2">6</text>
<text x="328" y="75.9">32</text>
<text x="328" y="73.4">33</text>
<text x="256.6" y="78.1">Sync</text>
<text x="272.6" y="79.8">7</text>
<text x="272.6" y="82.3">8</text>
<text x="328" y="83.6">29</text>
<text x="328" y="81">30</text>
<text x="328" y="78.5">31</text>
<text x="10.4" y="85.6">B</text>
<text x="272.1" y="87.4">10</text>
<text x="272.1" y="89.9">11</text>
<text x="272.6" y="84.8">9</text>
<text x="328" y="88.6">27</text>
<text x="328" y="86.1">28</text>
<text x="420.2" y="85.6">B</text>
<text x="272.1" y="92.5">12</text>
<text x="328" y="93.7">25</text>
<text x="328" y="91.2">26</text>
<text x="400.2" y="91.2">1</text>
<text x="400.2" y="93.7">2</text>
<text x="272.1" y="100.1">49</text>
<text x="400.2" y="96.3">3</text>
<text x="240.9" y="113.7">ADC_CS</text>
<text x="286.8" y="108.9" transform="rotate(-90 286.8 108.9)">13</text>
<text x="289.3" y="108.9" transform="rotate(-90 289.3 108.9)">14</text>
<text x="291.8" y="108.9" transform="rotate(-90 291.8 108.9)">15</text>
<text x="294.4" y="108.9" transform="rotate(-90 294.4 108.9)">16</text>
<text x="296.9" y="108.9" transform="rotate(-90 296.9 108.9)">17</text>
<text x="299.5" y="108.9" transform="rotate(-90 299.5 108.9)">18</text>
<text x="302" y="108.9" transform="rotate(-90 302 108.9)">19</text>
<text x="304.5" y="108.9" transform="rotate(-90 304.5 108.9)">20</text>
<text x="307.1" y="108.9" transform="rotate(-90 307.1 108.9)">21</text>
<text x="309.6" y="108.9" transform="rotate(-90 309.6 108.9)">22</text>
<text x="312.2" y="108.9" transform="rotate(-90 312.2 108.9)">23</text>
<text x="314.7" y="108.9" transform="rotate(-90 314.7 108.9)">24</text>
<text x="239.7" y="118.7">ADC_CLK</text>
<text x="240.3" y="116.2">ADC_DIN</text>
<text x="238.3" y="121.3">ADC_DOUT</text>
<text x="95" y="131.3" transform="rotate(-90 95 131.3)">8</text>
<text x="10.4" y="135.6">C</text>
<text x="83.3" y="136.9">1</text>
<text x="106.2" y="136.9">2</text>
<text x="106.2" y="134.4">5</text>
<text x="420.2" y="135.6">C</text>
<text x="83.3" y="142">6</text>
<text x="106.2" y="142">3</text>
<text x="374.2" y="142.5">3</text>
<text x="95" y="149.1" transform="rotate(-90 95 149.1)">4</text>
<text x="106.2" y="144.5">7</text>
<text x="374.2" y="147.6">1</text>
<text x="381.8" y="145">2</text>
<text x="150.6" y="153.9">2</text>
<text x="155.7" y="153.9">1</text>
<text x="206.8" y="164.9" transform="rotate(-90 206.8 164.9)">1</text>
<text x="209.3" y="164.9" transform="rotate(-90 209.3 164.9)">2</text>
<text x="211.8" y="164.9" transform="rotate(-90 211.8 164.9)">3</text>
<text x="214.4" y="164.9" transform="rotate(-90 214.4 164.9)">4</text>
<text x="216.9" y="164.9" transform="rotate(-90 216.9 164.9)">5</text>
<text x="219.5" y="164.9" transform="rotate(-90 219.5 164.9)">6</text>
<text x="222" y="164.9" transform="rotate(-90 222 164.9)">7</text>
<text x="10.4" y="185.6">D</text>
<text x="420.2" y="185.6">D</text>
<text x="231.9" y="196.6">1</text>
<text x="249.7" y="196.6">5</text>
<text x="231.9" y="199.1">3</text>
<text x="241" y="206.2" transform="rotate(-90 241 206.2)">2</text>
<text x="228.1" y="233.4">1</text>
<text x="245.9" y="233.4">5</text>
<text x="10.4" y="235.6">E</text>
<text x="228.1" y="236">3</text>
<text x="245.9" y="236">4</text>
<text x="420.2" y="235.6">E</text>
<text x="237.2" y="243.1" transform="rotate(-90 237.2 243.1)">2</text>
<text x="35" y="269">1</text>
<text x="85" y="269">2</text>
<text x="135" y="269">3</text>
<text x="185" y="269">4</text>
<text x="235" y="269">5</text>
<text x="285" y="269">6</text>
<text x="335" y="269">7</text>
<text x="385" y="269">8</text>
</g>
<g font-size="1.8" fill="#008484">
<text x="312.6" y="17.4">+3.3V</text>
<text x="81.3" y="28.6">USB_OTG</text>
<text x="81.7" y="26.1">J101</text>
<text x="219.3" y="28.9">SW_SPDT</text>
<text x="220.6" y="26.6">SW105</text>
<text x="325" y="27.3">D103</text>
<text x="326" y="29.6">ASMB-KTF0-0A306</text>
<text x="85.5" y="32.4">VBUS</text>
<text x="124.9" y="33.2">R103</text>
<text x="125.3" y="31.2">1.5k</text>
<text x="382.5" y="35.2">+3.3V</text>
<text x="88.1" y="37.5">D+</text>
<text x="124.9" y="39.5">R104</text>
<text x="126" y="37.5">22</text>
<text x="213.9" y="40.1">GND</text>
<text x="84.5" y="43.4" transform="rotate(-90 84.5 43.4)">Shield</text>
<text x="87" y="43.4" transform="rotate(-90 87 43.4)">GND</text>
<text x="88.6" y="42.5">ID</text>
<text x="124.9" y="45.9">R105</text>
<text x="126" y="43.9">22</text>
<text x="220.5" y="46.7">SW_SPDT</text>
<text x="221.9" y="44.4">SW103</text>
<text x="113" y="49">U102</text>
<text x="113.1" y="51.4">NUP4202</text>
<text x="378.2" y="54">out</text>
<text x="385.4" y="51.2" transform="rotate(-90 385.4 51.2)">vdd</text>
<text x="389.4" y="54">oe</text>
<text x="401.1" y="50.2">C114</text>
<text x="82" y="58" transform="rotate(-90 82 58)">R102</text>
<text x="84.5" y="55.8" transform="rotate(-90 84.5 55.8)">1M</text>
<text x="215.2" y="57.8">GND</text>
<text x="230.1" y="59.4">+3.3V</text>
<text x="385.4" y="58.7" transform="rotate(-90 385.4 58.7)">gnd</text>
<text x="401.2" y="55.3">0.1uf</text>
<text x="84.4" y="64.2">GND</text>
<text x="104.7" y="60.4">GND</text>
<text x="276.6" y="65.4">VCCIO_2</text>
<text x="287.7" y="61.7" transform="rotate(-90 287.7 61.7)">IOB_4a</text>
<text x="290.2" y="61.7" transform="rotate(-90 290.2 61.7)">IOB_2a</text>
<text x="292.7" y="61.7" transform="rotate(-90 292.7 61.7)">IOB_0a</text>
<text x="295.3" y="61.7" transform="rotate(-90 295.3 61.7)">IOB_5a</text>
<text x="297.8" y="65.2" transform="rotate(-90 297.8 65.2)">IOB_3b_G6</text>
<text x="300.4" y="62.5" transform="rotate(-90 300.4 62.5)">IOT_49a</text>
<text x="302.9" y="62.5" transform="rotate(-90 302.9 62.5)">IOT_51a</text>
<text x="305.4" y="60.5" transform="rotate(-90 305.4 60.5)">RGB0</text>
<text x="308" y="60.5" transform="rotate(-90 308 60.5)">RGB1</text>
<text x="310.5" y="60.5" transform="rotate(-90 310.5 60.5)">RGB2</text>
<text x="313.1" y="62.6" transform="rotate(-90 313.1 62.6)">IOT_50b</text>
<text x="315.6" y="65.9" transform="rotate(-90 315.6 65.9)">IOT_45a_G1</text>
<text x="219.1" y="71.3" transform="rotate(-90 219.1 71.3)">10k</text>
<text x="221.2" y="71.9" transform="rotate(-90 221.2 71.9)">R108</text>
<text x="225.5" y="71.6" transform="rotate(-90 225.5 71.6)">2.2k</text>
<text x="227.5" y="71.9" transform="rotate(-90 227.5 71.9)">R110</text>
<text x="233.5" y="68">C104</text>
<text x="237.9" y="69.5">+1V2</text>
<text x="276.6" y="67.9">IOB_6a</text>
<text x="276.6" y="70.5">IOB_9b</text>
<text x="315.1" y="69.2">IOT_46b_G0</text>
<text x="318.4" y="71.8">IOT_44b</text>
<text x="318.4" y="66.7">IOT_48b</text>
<text x="367.2" y="69.5">+3.3V</text>
<text x="233.5" y="73.1">0.1uf</text>
<text x="276.6" y="73">IOB_8a</text>
<text x="276.6" y="75.6">VCC</text>
<text x="317.8" y="74.3">VCCIO_0</text>
<text x="318.5" y="76.8">IOT_43a</text>
<text x="359.9" y="77.1">+1V2</text>
<text x="370.6" y="76.9">C113</text>
<text x="382.9" y="74.3">GND</text>
<text x="230.5" y="78.2">GND</text>
<text x="241.1" y="78.2">C105</text>
<text x="241.1" y="83.2">0.1uf</text>
<text x="276.6" y="78.1">IOB_13b</text>
<text x="276.6" y="80.6">CDONE</text>
<text x="276.6" y="83.2">CRESET_b</text>
<text x="318.4" y="79.4">IOT_42b</text>
<text x="321.6" y="81.9">VCC</text>
<text x="343" y="82">PWR_FLAG</text>
<text x="354.7" y="83.6">R112</text>
<text x="370.7" y="82">0.1uf</text>
<text x="238.1" y="88.3">GND</text>
<text x="276.6" y="88.3">IOB_18a</text>
<text x="276.6" y="85.7">IOB_16a</text>
<text x="318.3" y="84.5">VCCPLL</text>
<text x="318.4" y="89.5">IOT_38b</text>
<text x="318.5" y="87">IOT_41a</text>
<text x="345.2" y="89.6">C110</text>
<text x="352.8" y="89.6">C111</text>
<text x="355.4" y="85.6">100</text>
<text x="367.6" y="88.3">GND</text>
<text x="396.6" y="88.9">Conn_01x03</text>
<text x="399.8" y="86.6">J104</text>
<text x="276.6" y="90.8">IOB_20a</text>
<text x="276.6" y="93.3">IOB_22A</text>
<text x="318.4" y="94.6">IOT_36b</text>
<text x="318.5" y="92.1">IOT_39a</text>
<text x="345.3" y="94.7">0.1uf</text>
<text x="352.8" y="94.7">10uf</text>
<text x="363" y="90.9">C112</text>
<text x="363" y="95.9">0.1uf</text>
<text x="159" y="96.2">+3.3V</text>
<text x="222.9" y="97.3" transform="rotate(-90 222.9 97.3)">D101</text>
<text x="228" y="97" transform="rotate(-90 228 97)">LED</text>
<text x="276.6" y="101">GND</text>
<text x="162" y="104.3" transform="rotate(-90 162 104.3)">10k</text>
<text x="164" y="105" transform="rotate(-90 164 105)">R106</text>
<text x="222.8" y="104.8">GND</text>
<text x="266" y="106.1">GND</text>
<text x="287.7" y="104.4" transform="rotate(-90 287.7 104.4)">IOB_24a</text>
<text x="290.2" y="104.4" transform="rotate(-90 290.2 104.4)">IOB_32a_SPI_SO</text>
<text x="292.7" y="104.4" transform="rotate(-90 292.7 104.4)">IOB_34a_SPI_SCK</text>
<text x="295.3" y="104.4" transform="rotate(-90 295.3 104.4)">IOB_35b_SPI_CSN</text>
<text x="297.8" y="104.4" transform="rotate(-90 297.8 104.4)">IOB_33b_SPI_SI</text>
<text x="300.4" y="104.4" transform="rotate(-90 300.4 104.4)">IOB_31b</text>
<text x="302.9" y="104.4" transform="rotate(-90 302.9 104.4)">IOB_29b</text>
<text x="305.4" y="104.4" transform="rotate(-90 305.4 104.4)">IOB_25b_G3</text>
<text x="308" y="104.4" transform="rotate(-90 308 104.4)">IOB_23b</text>
<text x="310.5" y="104.4" transform="rotate(-90 310.5 104.4)">SPI_VCCIO1</text>
<text x="313.1" y="104.4" transform="rotate(-90 313.1 104.4)">IOT_37a</text>
<text x="315.6" y="104.4" transform="rotate(-90 315.6 104.4)">VPP_2V5</text>
<text x="360" y="106.1">GND</text>
<text x="395.6" y="102.3">GND</text>
<text x="162.8" y="113.7">SW101</text>
<text x="189.5" y="113.7">SW102</text>
<text x="162.6" y="116">SW_Push</text>
<text x="189.3" y="116">SW_Push</text>
<text x="333.4" y="119.6" transform="rotate(-90 333.4 119.6)">100</text>
<text x="65" y="121.6">+3.3V</text>
<text x="76.4" y="124.1">+3.3V</text>
<text x="159.3" y="123.9">GND</text>
<text x="186" y="123.9">GND</text>
<text x="335.5" y="120.2" transform="rotate(-90 335.5 120.2)">R111</text>
<text x="68" y="131" transform="rotate(-90 68 131)">10k</text>
<text x="70" y="131.6" transform="rotate(-90 70 131.6)">R101</text>
<text x="81.7" y="130.2">C101</text>
<text x="95.7" y="127.7">U101</text>
<text x="97.1" y="130.2">W25Q32JVSS</text>
<text x="330.9" y="127.8" transform="rotate(-90 330.9 127.8)">D104</text>
<text x="336" y="127.5" transform="rotate(-90 336 127.5)">LED</text>
<text x="76.8" y="136.6">GND</text>
<text x="79.8" y="132.8">0.1uf</text>
<text x="85.6" y="137.8">CS</text>
<text x="95.9" y="136.3" transform="rotate(-90 95.9 136.3)">VCC</text>
<text x="98.2" y="137.8">DO(IO1)</text>
<text x="99.1" y="135.3">DI(IO0)</text>
<text x="330.8" y="134">GND</text>
<text x="375.6" y="135.8">SW104</text>
<text x="85.6" y="142.9">CLK</text>
<text x="102.1" y="142.9">IO2</text>
<text x="374.2" y="138.1">SW_SPDT</text>
<text x="95.9" y="146.8" transform="rotate(-90 95.9 146.8)">GND</text>
<text x="102.1" y="145.4">IO3</text>
<text x="384.1" y="149.3">GND</text>
<text x="93.3" y="154.4">GND</text>
<text x="147.9" y="155.5">J102</text>
<text x="154.1" y="155.5">NC Jumper</text>
<text x="299.9" y="152.1">+3.3V</text>
<text x="306.5" y="160.7">D102</text>
<text x="315.1" y="158.2">PWR_FLAG</text>
<text x="224.9" y="165.1">J103</text>
<text x="225.1" y="167.4">Conn_01x07</text>
<text x="227.9" y="163.2">GND</text>
<text x="308" y="165.8">D</text>
<text x="297" y="168.3">C108</text>
<text x="297" y="173.4">0.1uf</text>
<text x="309.7" y="168.3">C109</text>
<text x="309.7" y="173.4">0.1uf</text>
<text x="300.3" y="181">GND</text>
<text x="313" y="181">GND</text>
<text x="199.4" y="190.6">+5V</text>
<text x="239.2" y="190.8">U104</text>
<text x="258" y="191.4">+3.3V</text>
<text x="232.9" y="193.1">MCP1802x-xx02xOT</text>
<text x="234.2" y="197.5">VIN</text>
<text x="243.5" y="197.5">VOUT</text>
<text x="220.8" y="202.8" transform="rotate(-90 220.8 202.8)">R109</text>
<text x="222.8" y="202.6" transform="rotate(-90 222.8 202.6)">100k</text>
<text x="234.2" y="200">SHDN</text>
<text x="241.9" y="204" transform="rotate(-90 241.9 204)">GND</text>
<text x="261.4" y="201.3">C106</text>
<text x="261.4" y="206.4">10uf</text>
<text x="215.7" y="211.5">C102</text>
<text x="239.3" y="211.5">GND</text>
<text x="258.4" y="214">GND</text>
<text x="215.5" y="216.6">1uf</text>
<text x="212.7" y="224.2">GND</text>
<text x="231.5" y="231">MCP1824x-OT</text>
<text x="235.4" y="228.7">U103</text>
<text x="258.3" y="228.3">+1V2</text>
<text x="199.2" y="239.6" transform="rotate(-90 199.2 239.6)">R107</text>
<text x="201.2" y="239.4" transform="rotate(-90 201.2 239.4)">100k</text>
<text x="230.1" y="234.3">Vin</text>
<text x="230.1" y="236.9">SHDN</text>
<text x="238.1" y="236.9">PWRGD</text>
<text x="240.9" y="234.3">Vout</text>
<text x="261.4" y="238.2">C107</text>
<text x="215.7" y="244.5">C103</text>
<text x="238.1" y="241" transform="rotate(-90 238.1 241)">GND</text>
<text x="261.4" y="243.3">10uf</text>
<text x="215.5" y="249.6">1uf</text>
<text x="235.5" y="248.3">GND</text>
<text x="258.4" y="250.9">GND</text>
<text x="212.7" y="257.2">GND</text>
</g>
<g font-size="1.8">
<text x="331.5" y="75.9">RX</text>
<text x="331.5" y="78.5">TX</text>
<text x="388.7" y="93.7">RX</text>
<text x="388.9" y="91.2">TX</text>
</g>
<text font-size="1.8" fill="#0000c2" x="407.2" y="95">Debug</text>
<g font-size="1.4">
<text x="216.9" y="162.6" transform="rotate(-90 216.9 162.6)">CRESET</text>
<text x="219.5" y="162.6" transform="rotate(-90 219.5 162.6)">CDONE</text>
</g>
</svg>
